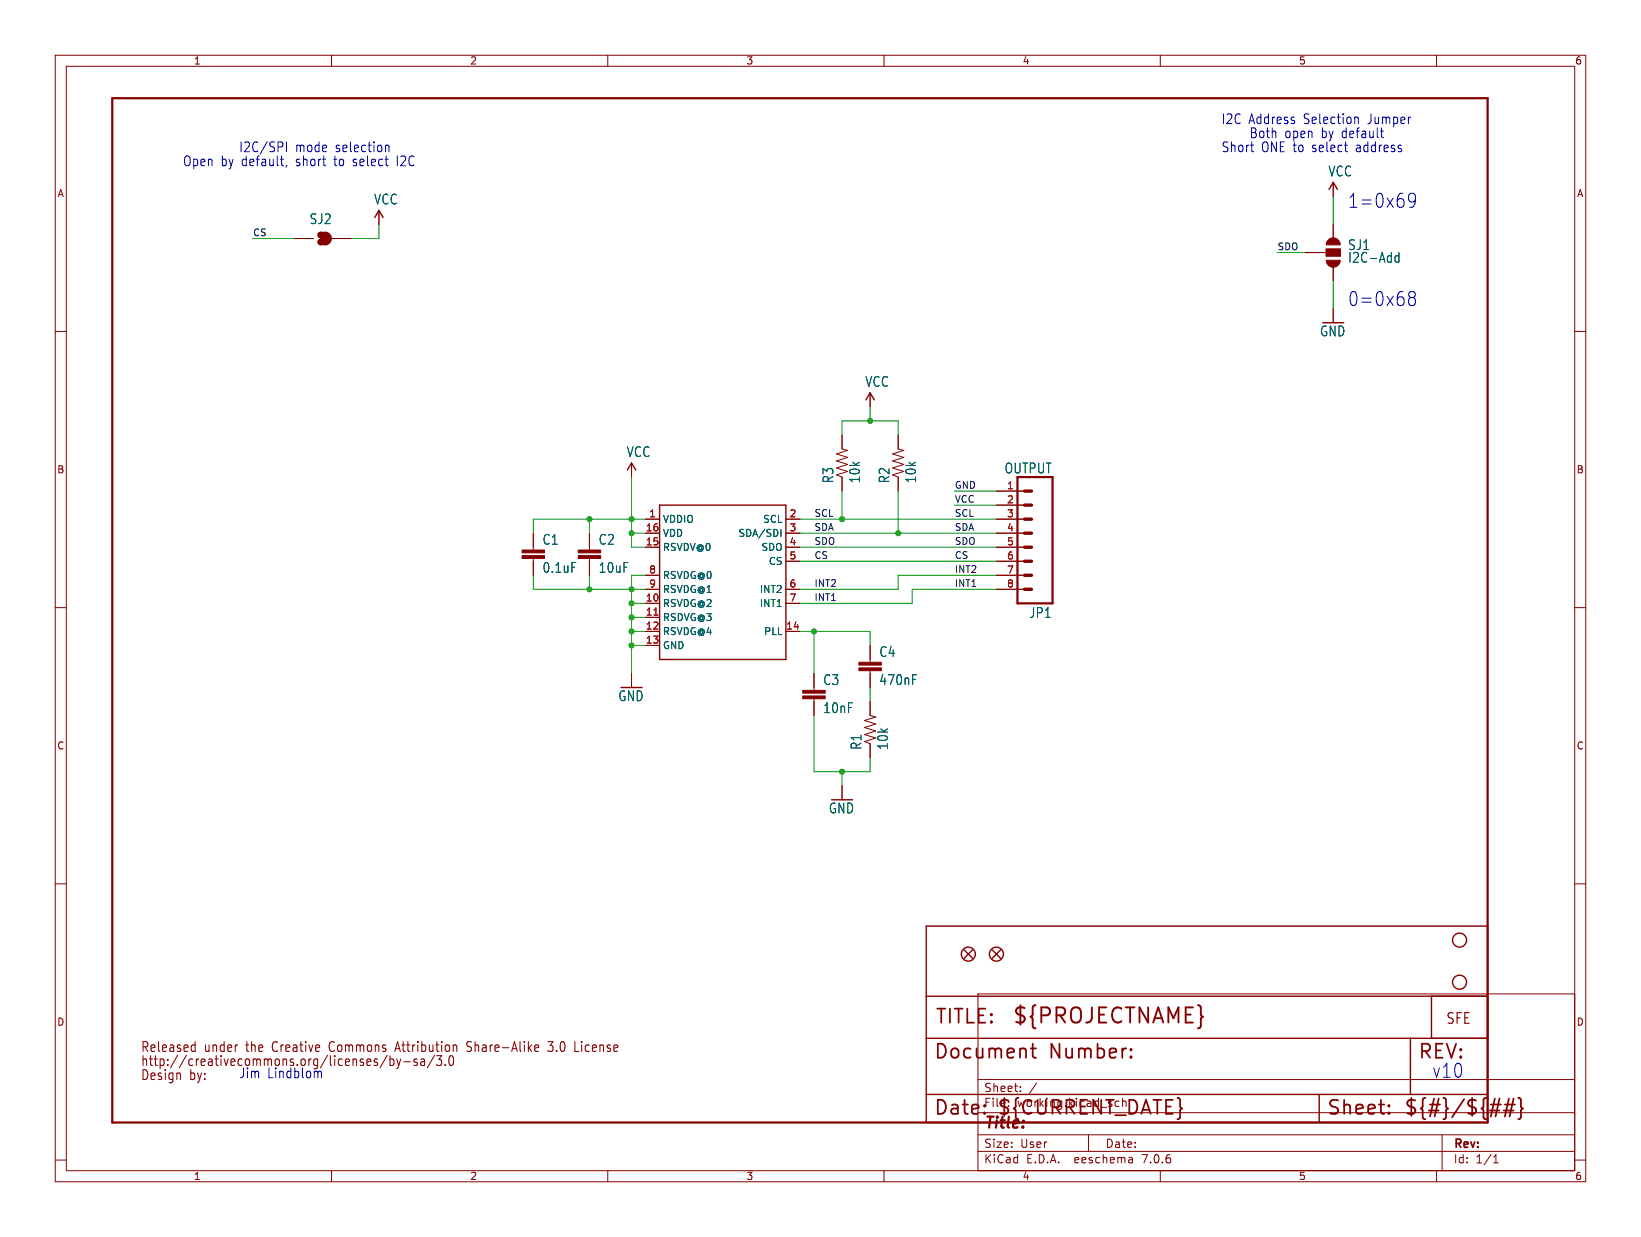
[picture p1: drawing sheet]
<svg xmlns="http://www.w3.org/2000/svg" width="297mm" height="224mm" viewBox="0 0 297 224" stroke-linecap="round" stroke-linejoin="round" font-family="sans-serif">
<g fill="none" stroke="#840000" stroke-width=".18">
<path d="M10 10h277v203.9h-277zM12 12h273v199.9h-273zM60 10v2M110 10v2M160 10v2M210 10v2M260 10v2M68.6 38.1v2.5M241.3 33v2.6M10 60h2M53.3 43.2h3.5M60.1 43.2h3.4"/>
<path d="M236.2 45.7h3.8M240 45.1h2.6v1.3h-2.6zM241.3 40.6v2.6M241.3 48.3v2.5M241.3 55.9v2.5M285 60h2M152.4 78.7v2.6l1 .2-2 .7 2 .6-2 .6 2 .7-2 .6 2 .6-2 .7 1 .4v2.5M157.5 71.1v2.6M162.6 78.7v2.6l1 .2-2.1 .7 2.1 .6-2.1 .6 2.1 .7-2.1 .6 2.1 .6-2.1 .7 1.1 .4v2.5M96.5 96.5v3.1M106.7 96.5v3.1M114.3 83.8v2.6"/>
<path d="M116.8 94h2.6M116.8 96.5h2.6M116.8 99.1h2.6M142.2 94h2.6M142.2 96.5h2.6M142.2 99.1h2.6M180.3 88.9h5.1M180.3 91.4h5.1M180.3 94h5.1M180.3 96.5h5.1M180.3 99.1h5.1M10 110h2"/>
<path d="M96.5 101.1v3M106.7 101.1v3M116.8 104.1h2.6M116.8 106.7h2.6M116.8 109.2h2.6M116.8 111.8h2.6M116.8 114.3h2.6M116.8 116.8h2.6M142.2 101.6h2.6M142.2 106.7h2.6M142.2 109.2h2.6M142.2 114.3h2.6"/>
<path d="M157.5 116.8v3.1M180.3 101.6h5.1M180.3 104.1h5.1M180.3 106.7h5.1M285 110h2M114.3 121.9v2.6M147.3 121.9v3.1M147.3 126.5v3M157.5 121.4v3.1M157.5 127v2.5l1 .3-2 .6 2 .7-2 .6 2 .6-2 .7 2 .6-2 .6 1 .4v2.6M10 160h2M152.4 142.2v2.6"/>
<path d="M285 160h2M177 179.9h108v32h-108zM177 195.4h108M184.7 197.5v.1M184.7 196.7v.1M187.6 196l-1.3 2M10 210h2M60 211.9v2M110 211.9v2M160 211.9v2M177 208.4h108M177 205.4h108"/>
<path d="M177 201.4h108M197 205.4v3M204.9 209.6l.1 .9M205 210.4l-.2 .1M205 209.9h-.2M210 211.9v2M260 211.9v2M261 205.4v6.5M270.3 210.5h.9M270.3 209.4l.4-.4v1.5M285 210h2"/>
</g>
<g fill="none" stroke="#840000" stroke-width=".25">
<path d="M67.8 39.4l.8-1.3 .7 1.3M240.5 34.3l.8-1.3 .8 1.3M156.7 72.4l.8-1.3 .7 1.3M113.5 85.1l.8-1.3 .8 1.3M119.4 91.4h22.8v28h-22.8zM167.6 167.6h101.6v35.6h-101.6zM174.5 172l1.5 1.5M176 172l-1.5 1.5M179.6 172l1.5 1.5M181.1 172l-1.5 1.5M167.6 198.1h101.6M167.6 180.3h101.6"/>
<path d="M167.6 188h101.6M238.8 198.1v5.1M255.3 188v10.1M259.1 180.3v7.7"/>
<circle cx="175.3" cy="172.7" r="1.27"/>
<circle cx="180.3" cy="172.7" r="1.27"/>
<circle cx="264.2" cy="170.2" r="1.27"/>
<circle cx="264.2" cy="177.8" r="1.27"/>
</g>
<g fill="none" stroke="#840000" stroke-width=".32">
<path d="M186.5 189.8h1M186.9 188.9v2.2l.1 .3 .5 .1M204.7 191.2l.1 .2-.1 .1M204.7 191.2l-.1 .2 .1 .1M204.7 189.9v.2M204.7 191.2v.3M204.7 189.9l.1 .1-.1 .1M204.7 189.9l-.1 .1 .1 .1M269.8 199.9h1.8M271.4 198.9l-.7 3.2M272.4 199.9h1.8M273.1 198.9l-.7 3.2"/>
<path d="M273.9 198.9l-.7 3.2M274.8 198.7l.3 .2 .2 .2v1.2l.3 .4-.3 .3v1.2l-.2 .3-.3 .1M178.2 201.4l.1 .1-.1 .1M251.4 201.4l.1 .1-.1 .1M251.4 201.4l-.1 .1 .1 .1M251.4 200.1v.2M251.4 201.4v.2M251.4 200.1l.1 .1-.1 .1M251.4 200.1l-.1 .1 .1 .1M269.6 201h1.8M272.1 201h1.8"/>
</g>
<path d="M58 42.5a.64 .64 0 0 1 .7 .7 .64 .64 0 0 1-.7 .6M58.8 42.5a.64 .64 0 0 1 .6 .7 .64 .64 0 0 1-.6 .6" fill="none" stroke="#840000" stroke-width="1.3"/>
<g fill="#840000" stroke="#840000" stroke-width=".18">
<path d="M155.4 120.9h4.1v.5h-4.1z"/>
<path d="M155.4 119.9h4.1v.5h-4.1z"/>
<path d="M145.3 126h4.1v.5h-4.1z"/>
<path d="M145.3 125h4.1v.5h-4.1z"/>
<path d="M240 47.1h2.6a1.27 1.27 0 0 1-1.3 1.3 1.27 1.27 0 0 1-1.3-1.3z"/>
<path d="M240 45.1h2.6v1.3h-2.6z"/>
<path d="M240.4 43.4a1.27 1.27 0 0 1 1.4-.2 1.27 1.27 0 0 1 .8 1.1h-2.6l.1-.4z"/>
<path d="M104.6 100.6h4.1v.5h-4.1z"/>
<path d="M104.6 99.6h4.1v.5h-4.1z"/>
<path d="M94.5 100.6h4.1v.5h-4.1z"/>
<path d="M94.5 99.6h4.1v.5h-4.1z"/>
</g>
<path d="M253.2 45.7v1.8M253.2 46.4l-.4-.1-.3 .3v.5l.1 .3h.6M141.3 95.8v1.3M165.2 122.1h.7" fill="none" stroke="#006464" stroke-width=".18"/>
<g fill="none" stroke="#840000" stroke-width=".19">
<path d="M34.9 189.2h.4M35.3 188.6v1.7M35.3 190.3h-.4M70.1 191l-1.3 2.3M70.6 191.1v1.8M70.6 191.8l.4-.1 .3 .3v.5l-.1 .3h-.6M71.6 189.8h.7M71.8 191.7l.4 1.2M72 188.6l-.6 1.7M72.2 192.9l-.2 .4-.2 .2M72.5 191.7l-.3 1.2M73.1 192.2h1.2"/>
<path d="M75.5 191.8l-.4-.1a.31 .31 0 0 0-.2 .3 .31 .31 0 0 0 .2 .3h.2a.31 .31 0 0 1 .3 .3 .31 .31 0 0 1-.3 .3l-.4-.1M76.2 191.8h.6v1.1M76.8 192.1l-.5 .1a.37 .37 0 0 0-.2 .3 .37 .37 0 0 0 .2 .4l.5-.1M78.6 191l-1.3 2.3M79.9 191.1l-.5 .7 .5 .1v.8l-.2 .2h-.5l-.2-.2M80.6 192.7v.2M81.3 191.4l-.1 .8 .2 .5 .2 .2 .3-.1 .1-.3v-1.1M84.5 190.3h.5M85.1 188.6h-.3l-.3 .3 .1 .4 .4 .2M97.3 189.2l.2 .4-.7 .1M97.4 190.3h-.1M99.2 190.2l.2 .1h.5"/>
<path d="M99.2 188.6h.9l-.5 .6 .3 .1M104 190.3h.8"/>
</g>
<path d="M20.3 17.8h248.9v185.4h-248.9zM184.1 86.4h6.4v22.8h-6.4z" fill="none" stroke="#840000" stroke-width=".41"/>
<path d="M185.4 88.9h1.3M185.4 91.4h1.3M185.4 94h1.3M185.4 96.5h1.3M185.4 99.1h1.3M185.4 101.6h1.3M185.4 104.1h1.3M185.4 106.7h1.3" fill="none" stroke="#840000" stroke-width=".61"/>
<path d="M118.4 111.3h.7" fill="none" stroke="#a90000" stroke-width=".18"/>
<g fill="none" stroke="#0000c2" stroke-width=".18">
<path d="M51.1 25.8l.1 .2-.1 .5M51.8 25.7v1.8M51.9 29.9l-.1 .4M69.8 26.4a.37 .37 0 0 1 .5 0l.1 1.1M226.3 26.3h.6M226.8 27.5h.1M245.3 21.3h.5v1.1M250.1 24.8l.3 .1M256.2 36.1l-.4 .5h-.4l-.5-.5v-.6l.2-.4 .7-.1 .3 .2a1.81 1.81 0 0 1-.5 2.3h-.5M255.4 53.9l-.3-.2a.55 .55 0 0 1-.2-.5 .55 .55 0 0 1 .5-.4l.6 .1a.55 .55 0 0 1 .2 .5 .55 .55 0 0 1-.4 .5M255.4 53.9l-.3 .1a.83 .83 0 0 0 .3 1.3l.6-.1a.83 .83 0 0 0-.2-1.3M255.4 53.9h.4"/>
<path d="M58.2 194.2v.9"/>
</g>
<g fill="none" stroke="#009600" stroke-width=".18">
<path d="M241.3 35.6v5M45.7 43.2h7.6M68.6 40.6v2.6h-5.1M231.1 45.7h5.1M241.3 50.8v5.1M152.4 78.7v-2.5h10.2v2.5M157.5 73.7v2.5M106.7 94v2.5M114.3 86.4v12.7h2.5M114.3 96.5h2.5M116.8 94h-20.3v2.5M144.8 99.1h35.5"/>
<path d="M144.8 96.5h35.5M144.8 94h35.5M152.4 88.9v5.1M162.6 88.9v7.6M172.7 91.4h7.6M172.7 88.9h7.6M96.5 104.1v2.6h20.3M106.7 104.1v2.6M114.3 114.3h2.5M114.3 116.8h2.5M114.3 109.2h2.5M114.3 111.8h2.5"/>
<path d="M116.8 104.1h-2.5v17.8M144.8 114.3h12.7v2.5M144.8 101.6h35.5M147.3 114.3v7.6M180.3 104.1h-17.7v2.6h-17.8M180.3 106.7h-15.2v2.5h-20.3M147.3 129.5v10.2h10.2v-2.5M152.4 139.7v2.5M157.5 124.5v2.5"/>
</g>
<g fill="#009600" stroke="#009600" stroke-width=".18">
<circle cx="114.3" cy="96.5" r=".46"/>
<circle cx="106.7" cy="94" r=".46"/>
<circle cx="114.3" cy="94" r=".46"/>
<circle cx="147.3" cy="114.3" r=".46"/>
<circle cx="152.4" cy="139.7" r=".46"/>
<circle cx="114.3" cy="114.3" r=".46"/>
<circle cx="114.3" cy="116.8" r=".46"/>
<circle cx="114.3" cy="109.2" r=".46"/>
<circle cx="152.4" cy="94" r=".46"/>
<circle cx="157.5" cy="76.2" r=".46"/>
<circle cx="162.6" cy="96.5" r=".46"/>
<circle cx="114.3" cy="111.8" r=".46"/>
<circle cx="106.7" cy="106.7" r=".46"/>
<circle cx="114.3" cy="106.7" r=".46"/>
</g>
<text font-size="3.8" fill="#840000" x="183.1" y="185.7">${PROJECTNAME}</text>
<g font-size="3.5" fill="#0000c2">
<text x="243.8" y="37.9">1=0x69</text>
<text x="243.8" y="55.6">0=0x68</text>
<text x="259.1" y="195.3">v10</text>
</g>
<g font-size="3.5" fill="#840000">
<text x="169.2" y="185.7">TITLE:</text>
<text x="168.9" y="192.1">Document</text>
<text x="189.9" y="192.1">Number:</text>
<text x="256.5" y="192.1">REV:</text>
<text x="168.9" y="202.2">Date:</text>
<text x="180.3" y="202.2">${CURRENT_DATE}</text>
<text x="240" y="202.2">Sheet:</text>
<text x="254" y="202.2">${#}/${##}</text>
</g>
<text font-size="2.8" fill="#840000" x="178" y="204.8">Title:</text>
<text font-size="2.7" fill="#840000" x="261.6" y="185.6">SFE</text>
<g font-size="2.5" fill="#0000c2">
<text x="221" y="22.6">I2C Address</text>
<text x="236" y="22.6">Selection</text>
<text x="247.7" y="22.6">Jumper</text>
<text x="43.2" y="27.7">I2C/SPI</text>
<text x="53.4" y="27.7">mode</text>
<text x="60.8" y="27.7">selection</text>
<text x="221" y="27.7">Short</text>
<text x="226.1" y="25.2">Both</text>
<text x="228.3" y="27.7">ONE to</text>
<text x="232.5" y="25.2">open</text>
<text x="237.6" y="27.7">select</text>
<text x="239.2" y="25.2">by default</text>
<text x="245.7" y="27.7">address</text>
<text x="33" y="30.2">Open</text>
<text x="39.9" y="30.2">by default,</text>
<text x="53.7" y="30.2">short</text>
<text x="60.8" y="30.2">to</text>
<text x="64.3" y="30.2">select</text>
<text x="72.4" y="30.2">I2C</text>
<text x="25.4" y="193.2">http://creativecommons.org/licenses/by-sa/3.0</text>
<text x="43.2" y="195.3">Jim</text>
<text x="48.4" y="195.3">Lindblom</text>
</g>
<g font-size="2.5" fill="#006464">
<text x="240.3" y="32.1">VCC</text>
<text x="55.9" y="40.8">SJ2</text>
<text x="67.6" y="37.2">VCC</text>
<text x="243.9" y="47.8">I2C-Add</text>
<text x="243.9" y="45.5">SJ1</text>
<text x="238.8" y="61.1">GND</text>
<text x="156.5" y="70.2">VCC</text>
<text x="113.3" y="82.9">VCC</text>
<text x="151" y="87.6" transform="rotate(-90 151 87.6)">R3</text>
<text x="155.8" y="87.6" transform="rotate(-90 155.8 87.6)">10k</text>
<text x="161.2" y="87.6" transform="rotate(-90 161.2 87.6)">R2</text>
<text x="166" y="87.6" transform="rotate(-90 166 87.6)">10k</text>
<text x="181.7" y="85.9">OUTPUT</text>
<text x="98.1" y="98.8">C1</text>
<text x="108.3" y="98.8">C2</text>
<text x="98.1" y="103.9">0.1uF</text>
<text x="108.3" y="103.9">10uF</text>
<text x="186.2" y="112.1">JP1</text>
<text x="159.1" y="119.1">C4</text>
<text x="148.9" y="124.2">C3</text>
<text x="159.1" y="124.2">470nF</text>
<text x="111.8" y="127.1">GND</text>
<text x="148.9" y="129.3">10nF</text>
<text x="156.1" y="135.8" transform="rotate(-90 156.1 135.8)">R1</text>
<text x="160.9" y="135.8" transform="rotate(-90 160.9 135.8)">10k</text>
<text x="149.9" y="147.5">GND</text>
</g>
<g font-size="2.5" fill="#840000">
<text x="25.4" y="190.7">Released</text>
<text x="37" y="190.7">under</text>
<text x="44.7" y="190.7">the</text>
<text x="49.7" y="190.7">Creative</text>
<text x="60.2" y="190.7">Commons</text>
<text x="72.5" y="190.7">Attribution</text>
<text x="85.6" y="190.7">Share-Alike</text>
<text x="100.7" y="190.7">3.0</text>
<text x="105.7" y="190.7">License</text>
<text x="25.4" y="195.8">Design</text>
<text x="34.3" y="195.8">by:</text>
</g>
<g font-size="2.1" fill="#840000">
<text x="178" y="197.9">Sheet:</text>
<text x="178" y="200.6">File:</text>
<text x="184.1" y="200.6">working.kicad_sch</text>
<text x="178" y="208">Size:</text>
<text x="184.7" y="208">User</text>
<text x="200" y="208">Date:</text>
<text x="263" y="208.2">Rev:</text>
<text x="178" y="210.8">KiCad</text>
<text x="185.7" y="210.8">E.D.A.</text>
<text x="194.6" y="210.8">eeschema</text>
<text x="207" y="210.8">7.0.6</text>
<text x="263" y="210.8">Id:</text>
<text x="267.1" y="210.8">1/1</text>
</g>
<g font-size="1.8" fill="#840000">
<text x="35" y="11.9">1</text>
<text x="85" y="11.9">2</text>
<text x="135" y="11.9">3</text>
<text x="185" y="11.9">4</text>
<text x="235" y="11.9">5</text>
<text x="285" y="11.9">6</text>
<text x="10.3" y="35.9">A</text>
<text x="285.3" y="35.9">A</text>
<text x="10.3" y="85.9">B</text>
<text x="285.3" y="85.9">B</text>
<text x="10.3" y="135.9">C</text>
<text x="285.3" y="135.9">C</text>
<text x="10.3" y="185.9">D</text>
<text x="285.3" y="185.9">D</text>
<text x="35" y="213.8">1</text>
<text x="85" y="213.8">2</text>
<text x="135" y="213.8">3</text>
<text x="185" y="213.8">4</text>
<text x="235" y="213.8">5</text>
<text x="285" y="213.8">6</text>
</g>
<g font-size="1.8" fill="#a90000">
<text x="182.2" y="88.6">1</text>
<text x="117.4" y="93.7">1</text>
<text x="142.8" y="93.7">2</text>
<text x="182.2" y="91.2">2</text>
<text x="182.2" y="93.7">3</text>
<text x="116.8" y="98.8">15</text>
<text x="116.8" y="96.3">16</text>
<text x="142.8" y="96.3">3</text>
<text x="142.8" y="98.8">4</text>
<text x="142.8" y="101.3">5</text>
<text x="182.2" y="96.3">4</text>
<text x="182.2" y="98.8">5</text>
<text x="182.2" y="101.3">6</text>
<text x="117.4" y="103.9">8</text>
<text x="117.4" y="106.4">9</text>
<text x="142.8" y="106.4">6</text>
<text x="182.2" y="103.9">7</text>
<text x="182.2" y="106.4">8</text>
<text x="116.8" y="109">10</text>
<text x="116.8" y="111.5">11</text>
<text x="142.8" y="109">7</text>
<text x="116.8" y="114">12</text>
<text x="116.8" y="116.6">13</text>
<text x="142.2" y="114">14</text>
</g>
<g font-size="1.8" fill="#006464">
<text x="119.9" y="94.8">VDDIO</text>
<text x="138" y="94.8">SCL</text>
<text x="119.9" y="99.9">RSVDV@0</text>
<text x="119.9" y="97.4">VDD</text>
<text x="133.5" y="97.4">SDA/SDI</text>
<text x="137.7" y="99.9">SDO</text>
<text x="119.9" y="105">RSVDG@0</text>
<text x="119.9" y="107.5">RSVDG@1</text>
<text x="137.4" y="107.5">INT2</text>
<text x="139" y="102.5">CS</text>
<text x="119.9" y="110.1">RSVDG@2</text>
<text x="119.9" y="112.6">RSDVG@3</text>
<text x="137.4" y="110.1">INT1</text>
<text x="119.9" y="115.2">RSVDG@4</text>
<text x="119.9" y="117.7">GND</text>
<text x="138.2" y="115.2">PLL</text>
</g>
<g font-size="1.7" fill="#0f0f0f">
<text x="45.7" y="42.8">CS</text>
<text x="231.1" y="45.4">SDO</text>
<text x="172.7" y="88.6">GND</text>
<text x="147.3" y="93.6">SCL</text>
<text x="172.7" y="91.1">VCC</text>
<text x="172.7" y="93.6">SCL</text>
<text x="147.3" y="98.7">SDO</text>
<text x="147.3" y="101.3">CS</text>
<text x="147.3" y="96.2">SDA</text>
<text x="172.7" y="101.3">CS</text>
<text x="172.7" y="98.7">SDO</text>
<text x="172.7" y="96.2">SDA</text>
<text x="147.3" y="106.3">INT2</text>
<text x="172.7" y="106.3">INT1</text>
<text x="172.7" y="103.8">INT2</text>
<text x="147.3" y="108.9">INT1</text>
</g>
</svg>
